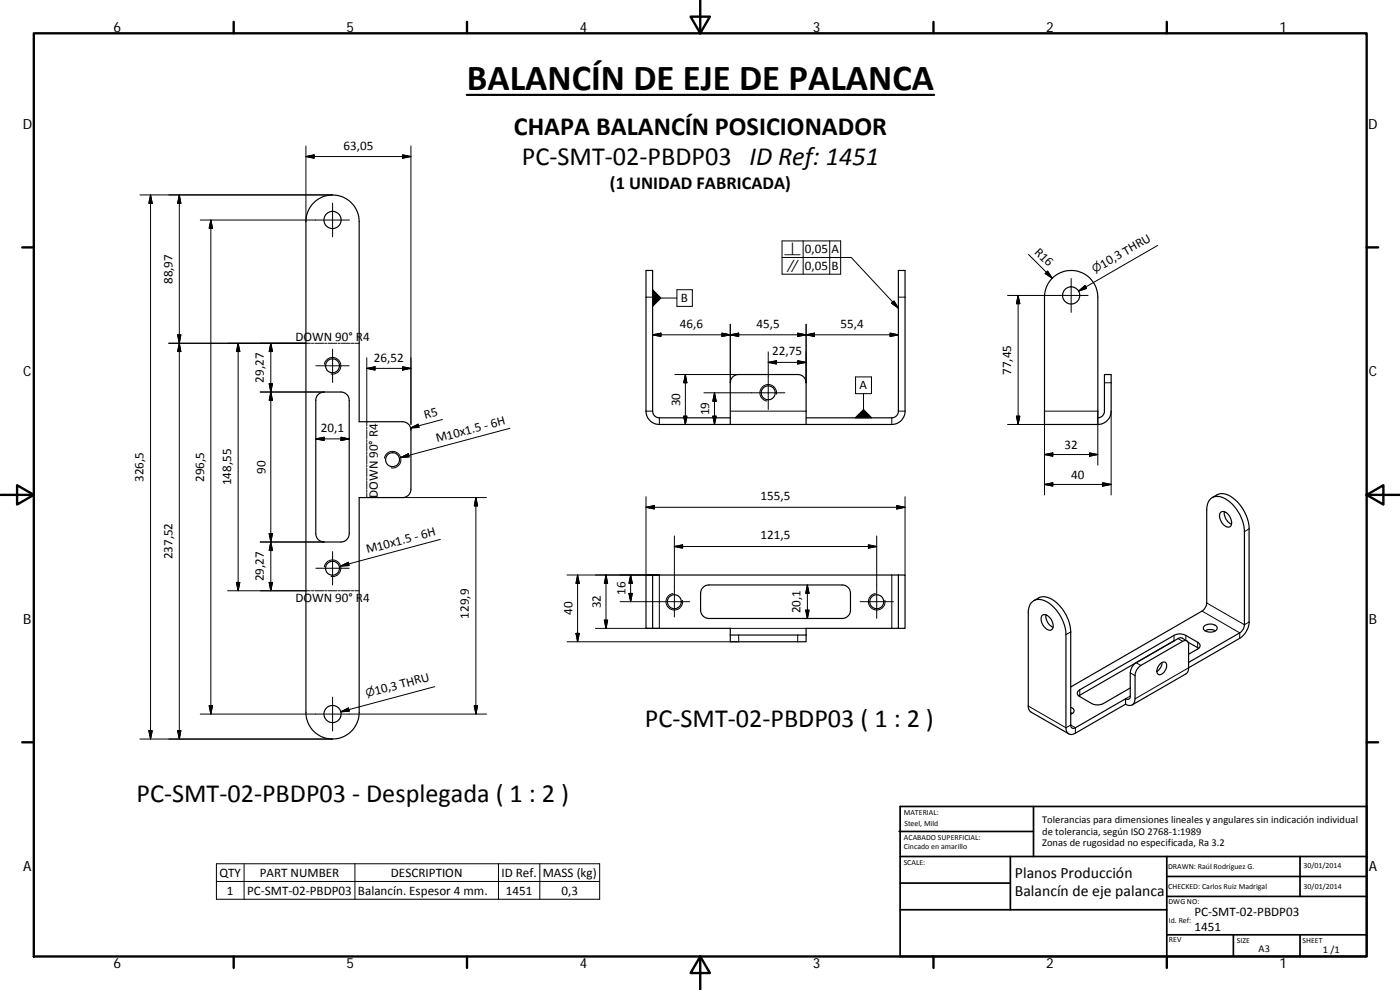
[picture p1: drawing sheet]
<svg xmlns="http://www.w3.org/2000/svg" width="420mm" height="297mm" viewBox="0 0 420 297" stroke-linecap="round" stroke-linejoin="round" font-family="sans-serif">
<g fill="none" stroke="#000" stroke-width=".36">
<path d="M94.1 60.9a8 8 0 0 1 8.7-1.8 8 8 0 0 1 5 7.4v60h13a2.51 2.51 0 0 1 2.5 2.6v17.7a2.48 2.48 0 0 1-2.5 2.5h-13v64.4a8 8 0 0 1-8 8 8 8 0 0 1-8-8v-147.2a8.1 8.1 0 0 1 2.3-5.6zM315.8 83.5a8 8 0 0 1 8.7-1.7 8 8 0 0 1 5 7.4v38.2h-16v-38.2a7.9 7.9 0 0 1 2.3-5.7zM95.4 118.5l.5-.5 1-.4h5.4a2.51 2.51 0 0 1 2.5 2.5v40a2.51 2.51 0 0 1-2.5 2.5h-5a2.51 2.51 0 0 1-2.5-2.5v-40zM219.2 125.4h-21.3a2.04 2.04 0 0 1-2-2v-42.2h-2v42.2a4 4 0 0 0 4 4h69.7a4 4 0 0 0 4-4v-42.2h-2v42.2a1.97 1.97 0 0 1-2 2h-25.7M241.9 127.4v-12.5a2.48 2.48 0 0 0-2.5-2.5h-17.7a2.48 2.48 0 0 0-2.5 2.5v12.5M329.5 125.4a2.01 2.01 0 0 0 2-2v-11h2v11a4 4 0 0 1-4 4M363.8 149.3l1.4-.8a4.9 4.9 0 0 1 5.5 1.5 12.5 12.5 0 0 1 4.2 8.7v27.9a6.2 6.2 0 0 1-2.8 4.9l-15.4 8.9M366.4 153.7a2.21 2.21 0 0 1 2.9 1.7 1.81 1.81 0 0 1-.5 2.8 3.3 3.3 0 0 1-2.4-4.5zM367.5 153.5a3.7 3.7 0 0 0 2.1 3.8M193.9 172.5h2v16h-2zM195.9 172.5h73.7M210.9 176.4l.8-.7 1-.2h40a2.48 2.48 0 0 1 2.5 2.5v5.1a2.51 2.51 0 0 1-2.5 2.5h-40a2.51 2.51 0 0 1-2.4-2.5v-5.4z"/>
<path d="M269.6 172.5h2v16h-2zM195.9 188.5h23.3v2M219.2 190.5v2.1h22.7v-2.1M219.2 190.5h22.7M269.6 188.5h-27.7v2M310.2 180.2l1.5-.8a5.2 5.2 0 0 1 5.9 1.9 12.9 12.9 0 0 1 3.7 8.3v28a.85 .85 0 0 0 .4 .9 .85 .85 0 0 0 1-.1l15.1-8.7M312.8 184.6a2.4 2.4 0 0 1 3 2 1.52 1.52 0 0 1-.9 2.5 3.4 3.4 0 0 1-2.1-4.5zM313.9 184.5a3.8 3.8 0 0 0 2.1 3.7M341 198.8a4 4 0 0 0-1.8 3.1v7a.87 .87 0 0 1-.4 .9 .87 .87 0 0 1-1-.1M348.3 199a1.04 1.04 0 0 1 1.5-.3 1.04 1.04 0 0 1 .3 1.5 2.42 2.42 0 0 1-2.4 2.2 2.23 2.23 0 0 1 .6-3.4zM348.7 198.8a3.2 3.2 0 0 1-1.5 2.7M352.6 192.2l-.3 .1"/>
<path d="M356.2 192.3l-1.6-.9-.8 .1-30 17.3M356.5 192.7l3.2 1.8M356.7 196.3l2.7-1.6a1.07 1.07 0 0 0 .8-1 1.07 1.07 0 0 0-.8-1l-3.5-2.1a3.7 3.7 0 0 0-3.6 0l-28.2 16.4a1.07 1.07 0 0 0-.8 1 1.07 1.07 0 0 0 .8 1l3.5 2.1a3.9 3.9 0 0 0 3.6 0l8-4.7M356.7 198.8l15.4-8.9a3.1 3.1 0 0 0 1.4-2.4v-28a11.9 11.9 0 0 0-7.2-10.4 3.2 3.2 0 0 0-4.1 3.3v28.5a3.2 3.2 0 0 1-1.4 2.4l-39.5 22.8M361.4 187.9a2.7 2.7 0 0 1 3.9 .4 2.18 2.18 0 0 1-3.1 1.2 1.02 1.02 0 0 1-.8-1.6zM361.7 189.3a3.4 3.4 0 0 1 3.1 0M321.3 212.2a1.04 1.04 0 0 1 1.1 1.1 1.04 1.04 0 0 1-1.1 1M321.3 213.8l.5 .3M337.8 211.3l-15.1 8.7a1.73 1.73 0 0 1-2 .2 1.73 1.73 0 0 1-.8-1.8v-28a12.2 12.2 0 0 0-6.6-10.3 3.4 3.4 0 0 0-3.5 .5 3.4 3.4 0 0 0-1.2 3.3l.1 28.6 .7 1.2 11.3 6.5M337.8 209.7v1.6M356.7 200.4l-.1 1-.7 .8-16.1 9.3M356.7 200.4v-7a1.07 1.07 0 0 0-.5-1.1 1.07 1.07 0 0 0-1.3 .1l-13 7.6a3.7 3.7 0 0 0-1.3 2.7v7a1.74 1.74 0 0 1-.8 1.8 1.74 1.74 0 0 1-2-.2"/>
<circle cx="99.8" cy="66" r="2.58"/>
<circle cx="321.5" cy="88.6" r="2.58"/>
<circle cx="99.8" cy="109.8" r="2.09"/>
<circle cx="230.6" cy="117.9" r="2.09"/>
<circle cx="117.8" cy="137.9" r="2.09"/>
<circle cx="99.8" cy="170.5" r="2.1"/>
<circle cx="202.4" cy="180.5" r="2.09"/>
<circle cx="263.1" cy="180.5" r="2.1"/>
<circle cx="99.8" cy="214.2" r="2.57"/>
</g>
<g fill="none" stroke="#000" stroke-width=".3">
<path d="M42 58.5h57.8M45.2 58.5v163.2M45.2 58.5l.5 2.5h-1zM53.8 58.5l.5 2.5h-1zM53.8 58.5v163.2M91.8 43.8v22.7M91.8 47l2.5-.5v1zM91.8 47h31.5M120.8 46.5l2.5 .5-2.5 .5zM123.3 43.8v83.6M60.1 66h44.8M63.3 66v148.2"/>
<path d="M63.3 66l.5 2.5h-1zM99.8 60.9v10.2M234.7 77.3h20.8l14.1 15.2M234.7 72.3h17.6v10h-17.6zM241 72.3v10M249 72.3v10M308.7 76.3l7.1 7.2M347.4 73.6l-23.7 13.8M193.9 89.2h2M198.4 89.4h4.7M203.1 86.9h4.7v5h-4.7zM216.7 99.9l2.5 .6-2.5 .5z"/>
<path d="M219.2 97.3v17.6M239.4 99.9l2.5 .6-2.5 .5zM241.9 97.3v17.6M267.1 99.9l2.5 .6-2.5 .5zM267.6 91l.7-.7 1.3 2.2zM269.6 89.2h2M302.4 88.6h24.1M305.6 88.6v38.8M305.6 88.6l.5 2.5h-1.1zM314.4 81.3l1.4 2.2-2.1-1.4zM321.5 83.6v10.1M323.7 87.4l1.9-1.7 .5 .8z"/>
<path d="M50.6 103h42.5M53.3 100.5h1l-.5 2.5zM53.8 103l.5 2.5h-1zM71.5 103v74.2M71.5 103l.5 2.5h-1zM78.1 117.6h19.2M80.8 115.1h1l-.5 2.5zM81.3 117.6l.5 2.5h-1zM81.3 103l.5 2.5h-1zM81.3 103v74.2M93.5 103h.6M94.5 103h2.6"/>
<path d="M94.8 109.7h10M97.3 109.3a2.5 2.5 0 0 1 2.9-2 2.5 2.5 0 0 1 2.1 2.9 2.5 2.5 0 0 1-3 2M97.5 103h.6M98.5 103h2.6M99.8 104.8v9.9M101.5 103h.6M102.5 103h2.6M105.5 103h.6M106.5 103h1.3M110.1 110.5l2.5-.5v1zM110.1 110.5h13.2M110.1 107.4v20.4"/>
<path d="M120.8 110l2.5 .5-2.5 .5zM195.9 100.5h73.7M195.9 100.5l2.5-.6v1.1zM202.5 112.4h19.2M205.7 112.4v15M205.7 112.4l.5 2.5h-1zM211.3 117.9h24.3M214.4 117.9v9.5M214.4 117.9l.5 2.5h-1zM219.2 100.5l2.5-.6v1.1zM230.6 105.6v17.3M230.6 108.7l2.4-.5v1z"/>
<path d="M230.6 108.7h11.3M233 118.3a2.49 2.49 0 0 0-2-2.9 2.49 2.49 0 0 0-2.9 2 2.49 2.49 0 0 0 2 2.9M239.4 108.2l2.5 .5-2.5 .5zM241.9 100.5l2.5-.6v1.1zM256.8 113.1h4.7v5h-4.7zM259.2 118.1v4.8M331.5 114.9h2M94.8 131.7l2.5-.5v1zM94.8 131.7h10M102.3 131.2l2.5 .5-2.5 .5zM110.1 128.1v.7M110.1 129.1v2.5"/>
<path d="M110.1 131.9v.7M110.1 132.9v2.5M110.1 135.7v.6M110.1 136.7v2.5M110.1 139.5v.6M115.3 137.5a2.5 2.5 0 0 1 2.9-2 2.5 2.5 0 0 1 2.1 2.8 2.5 2.5 0 0 1-2.9 2.1M120.2 137.3l2.3-1.2 .3 1zM123.2 128.4l2.3-1.1 .3 .9zM123.3 128.3v.8M132.8 125.9l-9.6 2.5M153 128.5l-32.8 8.8M193.9 123.4h2"/>
<path d="M197.9 125.4v2M202.5 127.4h39.4M205.2 124.9h1l-.5 2.5zM213.9 124.9h1l-.5 2.5zM219.2 123.4h22.7M267.6 125.4v2M269.6 123.4h2M302.4 127.4h11.1M305 124.9h1.1l-.5 2.5zM313.5 136.4l2.5-.5v1zM313.5 136.4h16M327 135.9l2.5 .5-2.5 .5z"/>
<path d="M329.5 139.6v-16.2h-16v25.1M333.5 123.4v25.1M110.1 140.5v2.5M110.1 143.3v.6M110.1 144.3v2.5M110.1 147.1v.6M110.1 148v1.3M120.8 149.3h25.2M142.8 149.3v64.9M142.8 149.3l.5 2.5h-1zM193.9 149v23.5M193.9 152.2l2.5-.5v1z"/>
<path d="M193.9 152.2h77.7M269.1 151.7l2.5 .5-2.5 .5zM271.6 149v23.5M313.5 145.4l2.5-.6v1.1zM313.5 145.4h20M331 144.8l2.5 .6-2.5 .5zM374.9 158.7l-1.4 .8M71 174.8h1l-.5 2.4zM78.1 162.6h19.2M80.8 160.1h1l-.5 2.5zM80.8 174.8h1l-.5 2.4zM81.3 162.6l.5 2.5h-1z"/>
<path d="M93.1 177.2h-24.8M93.5 177.2h.6M94.5 177.2h2.6M94.8 170.5h10M97.3 170.1a2.51 2.51 0 0 1 2.9-2.1 2.51 2.51 0 0 1 2.1 3 2.51 2.51 0 0 1-3 2M97.5 177.2h.6M98.5 177.2h2.6M99.8 165.5v10M101.5 177.2h.6M102.2 169.8l2.3-1.1 .3 1zM102.5 177.2h2.6M105.5 177.2h.6"/>
<path d="M106.5 177.2h1.3M132.2 161.8l-30 8M170.2 172.5h27.7v16h-19.2M173.3 172.5v20.1M173.3 172.5l.6 2.5h-1zM181.9 172.5v16M181.9 172.5l.5 2.5h-1zM188.8 178.1h1l-.5 2.4zM189.3 172.5v8M189.3 172.5l.5 2.5h-1zM201.9 178.1a2.5 2.5 0 0 0-2 2.9 2.5 2.5 0 0 0 2.9 2 2.5 2.5 0 0 0 2-2.9M202.4 160.8v24.3"/>
<path d="M202.4 164l2.5-.5v1zM202.4 164h60.7M242.3 175.5v10.1M242.3 175.5l.5 2.5h-1zM260.6 163.5l2.5 .5-2.5 .5zM262.7 178.1a2.49 2.49 0 0 0-2 2.9 2.49 2.49 0 0 0 2.8 2 2.49 2.49 0 0 0 2.1-2.9M263.1 160.8v24.7M267.6 172.5v16M172.9 190h1l-.6 2.6zM181.4 186.1h1l-.5 2.4zM186.1 180.5h20.9M219.2 188.5h22.7"/>
<path d="M221.7 190.5v2.1h-51.5M239.4 190.5v2.1M241.8 183.1h1l-.5 2.5zM258.1 180.5h10M321.3 189.6l-1.4 .8M341 198.8l1.4 .9M352.3 190.6v1.7M353.5 191.6l1.4 .8M355.9 190.6v1.5M359.4 192.7v1.6M360.8 183.3l11.3 6.6v1.6M362.2 180.9l11.3 6.6 1.4-.9"/>
<path d="M44.7 219.2h1l-.5 2.5zM53.3 219.2h1l-.5 2.5zM60.1 214.2h85.9M62.8 211.8h1l-.5 2.4zM99.8 209.2v10.1M102.3 213.6l2.3-1.2 .2 1zM130.4 206l-28.1 7.6M142.3 211.8h1l-.5 2.4zM308.6 211.8l11.3 6.6 1.4-.8 1.4 .8v1.6M324.1 207v1.6M339.2 208.9l-1.4 .8M339.2 201.9l1.4 .8"/>
<path d="M356.7 200.4l-16.1 9.3M42 221.7h57.8M64.9 259.2h115.1v10.6h-115.1zM73.2 259.2v10.6M106.5 259.2v10.6M149.6 259.2v10.6M162 259.2v10.6M64.9 264.5h115.1"/>
</g>
<g fill="none" stroke="#000" stroke-width=".71">
<path d="M10.1 10h400.1v277h-400.1zM70.1 6.6v3.4M140.2 6.6v3.4M207.3 5h5.8l-2.9 5zM210.2 0v10M280.2 6.6v3.4M350.2 6.6v3.4M6.7 74.2h3.4M410.2 74.2h3.4M.2 148.5h9.9M5.1 145.6l5 2.9-5 2.9zM410.2 148.5l5-2.9v5.8z"/>
<path d="M410.2 148.5h9.9M6.7 222.7h3.4M410.2 222.7h3.4M70.1 287v3.4M140.2 287v3.4M210.2 287l2.9 5h-5.8zM210.2 287v10M280.2 287v3.4M350.2 287v3.4"/>
</g>
<g fill="none" stroke="#000" stroke-width=".51">
<path d="M269.8 249.5h40.4M270.1 257h140.1M270.1 242h140.1v45h-140.1zM303.2 257v16M310.2 242v15M350.2 257v30M390.2 257v12M270.1 273h80.1M270.1 265h33.1M350.2 269h60M350.2 263h60M350.2 280.5h60"/>
<path d="M370.2 280.5v6.5M390.2 280.5v6.5"/>
</g>
<path d="M140.1 28.5h140.3" fill="none" stroke="#000" stroke-width=".63"/>
<g fill="#000" stroke="#000" stroke-width=".3">
<path d="M91.8 47l2.5-.5v1zM120.8 46.5l2.5 .5-2.5 .5zM45.2 58.5l.5 2.5h-1zM53.8 58.5l.5 2.5h-1zM63.3 66l.5 2.5h-1zM195.9 86.9l2.5 2.5-2.5 2.5zM195.9 100.5l2.5-.6v1.1zM219.2 100.5l2.5-.6v1.1zM241.9 100.5l2.5-.6v1.1zM267.6 91l.7-.7 1.3 2.2zM305.6 88.6l.5 2.5h-1.1zM314.4 81.3l1.4 2.2-2.1-1.4z"/>
<path d="M323.7 87.4l1.9-1.7 .5 .8zM53.3 100.5h1l-.5 2.5zM53.8 103l.5 2.5h-1zM71.5 103l.5 2.5h-1zM80.8 115.1h1l-.5 2.5zM81.3 103l.5 2.5h-1zM110.1 110.5l2.5-.5v1zM120.8 110l2.5 .5-2.5 .5zM205.7 112.4l.5 2.5h-1zM216.7 99.9l2.5 .6-2.5 .5zM230.6 108.7l2.4-.5v1zM239.4 99.9l2.5 .6-2.5 .5z"/>
<path d="M239.4 108.2l2.5 .5-2.5 .5zM267.1 99.9l2.5 .6-2.5 .5zM81.3 117.6l.5 2.5h-1zM94.8 131.7l2.5-.5v1zM102.3 131.2l2.5 .5-2.5 .5zM120.2 137.3l2.3-1.2 .3 1zM123.2 128.4l2.3-1.1 .3 .9zM205.2 124.9h1l-.5 2.5zM213.9 124.9h1l-.5 2.5zM214.4 117.9l.5 2.5h-1zM256.6 125.4l2.6-2.5 2.4 2.5zM305 124.9h1.1l-.5 2.5z"/>
<path d="M313.5 136.4l2.5-.5v1zM327 135.9l2.5 .5-2.5 .5zM142.8 149.3l.5 2.5h-1zM193.9 152.2l2.5-.5v1zM269.1 151.7l2.5 .5-2.5 .5zM313.5 145.4l2.5-.6v1.1zM331 144.8l2.5 .6-2.5 .5zM71 174.8h1l-.5 2.4zM80.8 160.1h1l-.5 2.5zM80.8 174.8h1l-.5 2.4zM81.3 162.6l.5 2.5h-1zM102.2 169.8l2.3-1.1 .3 1z"/>
<path d="M173.3 172.5l.6 2.5h-1zM181.9 172.5l.5 2.5h-1zM188.8 178.1h1l-.5 2.4zM189.3 172.5l.5 2.5h-1zM202.4 164l2.5-.5v1zM242.3 175.5l.5 2.5h-1zM260.6 163.5l2.5 .5-2.5 .5zM172.9 190h1l-.6 2.6zM181.4 186.1h1l-.5 2.4zM241.8 183.1h1l-.5 2.5zM44.7 219.2h1l-.5 2.5zM53.3 219.2h1l-.5 2.5z"/>
<path d="M62.8 211.8h1l-.5 2.4zM102.3 213.6l2.3-1.2 .2 1zM142.3 211.8h1l-.5 2.4z"/>
</g>
<text font-size="11" x="140.1" y="26.9">BALANCÍN DE EJE DE PALANCA</text>
<g font-size="7.9">
<text x="154.2" y="40.6">CHAPA BALANCÍN POSICIONADOR</text>
<text x="156.6" y="49.6">PC‐SMT‐02‐PBDP03 ID Ref: 1451</text>
<text x="193.6" y="218.1">PC‐SMT‐02‐PBDP03 ( 1 : 2 )</text>
<text x="41" y="240.6">PC‐SMT‐02‐PBDP03 ‐ Desplegada ( 1 : 2 )</text>
</g>
<text font-size="5.5" x="183" y="56.6">(1 UNIDAD FABRICADA)</text>
<g font-size="4.7">
<text x="304.6" y="263.5">Planos Producción</text>
<text x="304.6" y="268.9">Balancín de eje palanca</text>
</g>
<g font-size="4.2">
<text x="34" y="9.6">6</text>
<text x="104" y="9.6">5</text>
<text x="174" y="9.6">4</text>
<text x="244" y="9.6">3</text>
<text x="314" y="9.6">2</text>
<text x="384" y="9.6">1</text>
<text x="6.8" y="38.7">D</text>
<text x="410.6" y="38.7">D</text>
<text x="7" y="112.9">C</text>
<text x="410.8" y="112.9">C</text>
<text x="7" y="187.1">B</text>
<text x="410.8" y="187.1">B</text>
<text x="7" y="261.3">A</text>
<text x="410.8" y="261.3">A</text>
<text x="34" y="290.4">6</text>
<text x="104" y="290.4">5</text>
<text x="174" y="290.4">4</text>
<text x="244" y="290.4">3</text>
<text x="314" y="290.4">2</text>
<text x="384" y="290.4">1</text>
</g>
<g font-size="3.9">
<text x="103.1" y="44.9">63,05</text>
<text x="241.5" y="76.1">0,05</text>
<text x="249.5" y="76.1">A</text>
<text x="310.3" y="75.8" transform="rotate(45 310.3 75.8)">R16</text>
<text x="241.5" y="81">0,05</text>
<text x="249.6" y="81">B</text>
<text x="331.1" y="80.6" transform="rotate(-30 331.1 80.6)">10,3 THRU</text>
<text x="51.7" y="85.2" transform="rotate(-90 51.7 85.2)">88,97</text>
<text x="204.4" y="90.7">B</text>
<text x="204.1" y="98.4">46,6</text>
<text x="227" y="98.4">45,5</text>
<text x="252.3" y="98.4">55,4</text>
<text x="88.7" y="102.2">DOWN 90° R4</text>
<text x="231.7" y="106.7">22,75</text>
<text x="112.2" y="108.5">26,52</text>
<text x="303.5" y="112.5" transform="rotate(-90 303.5 112.5)">77,45</text>
<text x="79.2" y="114.8" transform="rotate(-90 79.2 114.8)">29,27</text>
<text x="258" y="116.9">A</text>
<text x="127.6" y="125.6" transform="rotate(-15 127.6 125.6)">R5</text>
<text x="204.1" y="121.9" transform="rotate(-90 204.1 121.9)">30</text>
<text x="212.8" y="124.6" transform="rotate(-90 212.8 124.6)">19</text>
<text x="96.3" y="129.6">20,1</text>
<text x="131.2" y="132.7" transform="rotate(-15 131.2 132.7)">M10x1.5 ‐ 6H</text>
<text x="319.5" y="134.8">32</text>
<text x="79.7" y="142.1" transform="rotate(-90 79.7 142.1)">90</text>
<text x="321.5" y="143.8">40</text>
<text x="43.1" y="144.6" transform="rotate(-90 43.1 144.6)">326,5</text>
<text x="61.2" y="144.6" transform="rotate(-90 61.2 144.6)">296,5</text>
<text x="69.4" y="145.6" transform="rotate(-90 69.4 145.6)">148,55</text>
<text x="113.4" y="149.4" transform="rotate(-90 113.4 149.4)">DOWN 90° R4</text>
<text x="228.3" y="150.1">155,5</text>
<text x="228.3" y="161.9">121,5</text>
<text x="51.7" y="167.8" transform="rotate(-90 51.7 167.8)">237,52</text>
<text x="110.2" y="166.1" transform="rotate(-15 110.2 166.1)">M10x1.5 ‐ 6H</text>
<text x="79.2" y="174.4" transform="rotate(-90 79.2 174.4)">29,27</text>
<text x="187.7" y="178.5" transform="rotate(-90 187.7 178.5)">16</text>
<text x="88.7" y="180.6">DOWN 90° R4</text>
<text x="140.7" y="185.6" transform="rotate(-90 140.7 185.6)">129,9</text>
<text x="171.8" y="184.5" transform="rotate(-90 171.8 184.5)">40</text>
<text x="180.3" y="182.5" transform="rotate(-90 180.3 182.5)">32</text>
<text x="240.2" y="184" transform="rotate(-90 240.2 184)">20,1</text>
<text x="112.8" y="208.5" transform="rotate(-15 112.8 208.5)">10,3 THRU</text>
<text x="65.9" y="263.1">QTY</text>
<text x="77.9" y="263.1">PART NUMBER</text>
<text x="117.3" y="263.1">DESCRIPTION</text>
<text x="150.5" y="263.2">ID Ref.</text>
<text x="162.9" y="263.2">MASS (kg)</text>
<text x="68.1" y="268.4">1</text>
<text x="74.2" y="268.4">PC‐SMT‐02‐PBDP03</text>
<text x="107.4" y="268.5">Balancín. Espesor 4 mm.</text>
<text x="151.8" y="268.4">1451</text>
<text x="168.5" y="268.4">0,3</text>
<text x="358.5" y="274.9">PC‐SMT‐02‐PBDP03</text>
<text x="358.5" y="279.4">1451</text>
</g>
<g font-size="3.3">
<text x="235.2" y="76.6">⟂</text>
<text x="235.9" y="81.6">∥</text>
<text x="328.6" y="82" transform="rotate(-30 328.6 82)">⌀</text>
<text x="110.1" y="209.2" transform="rotate(-15 110.1 209.2)">⌀</text>
</g>
<g font-size="3.1">
<text x="312.8" y="246.8">Tolerancias para dimensiones lineales y angulares sin indicación individual</text>
<text x="312.8" y="250.4">de tolerancia, según ISO 2768‐1:1989</text>
<text x="312.8" y="254">Zonas de rugosidad no especificada, Ra 3.2</text>
<text x="377.7" y="285.6">A3</text>
<text x="397" y="285.9">1 /1</text>
</g>
<g font-size="2.4">
<text x="271.2" y="244.4">MATERIAL:</text>
<text x="271.3" y="251.9">ACABADO SUPERFICIAL:</text>
<text x="271.4" y="247.9">Steel, Mild</text>
<text x="271.3" y="254.6">Cincado en amarillo</text>
<text x="271.2" y="259.7">SCALE:</text>
<text x="350.6" y="260.8">DRAWN: Raúl Rodríguez G.</text>
<text x="391.2" y="260.6">30/01/2014</text>
<text x="350.6" y="266.8">CHECKED: Carlos Ruiz Madrigal</text>
<text x="391.2" y="266.6">30/01/2014</text>
<text x="350.7" y="271.4">DWG NO:</text>
<text x="350.8" y="276.8">Id. Ref:</text>
<text x="350.8" y="282.8">REV</text>
<text x="371.2" y="282.9">SIZE</text>
<text x="390.9" y="282.9">SHEET</text>
</g>
</svg>
